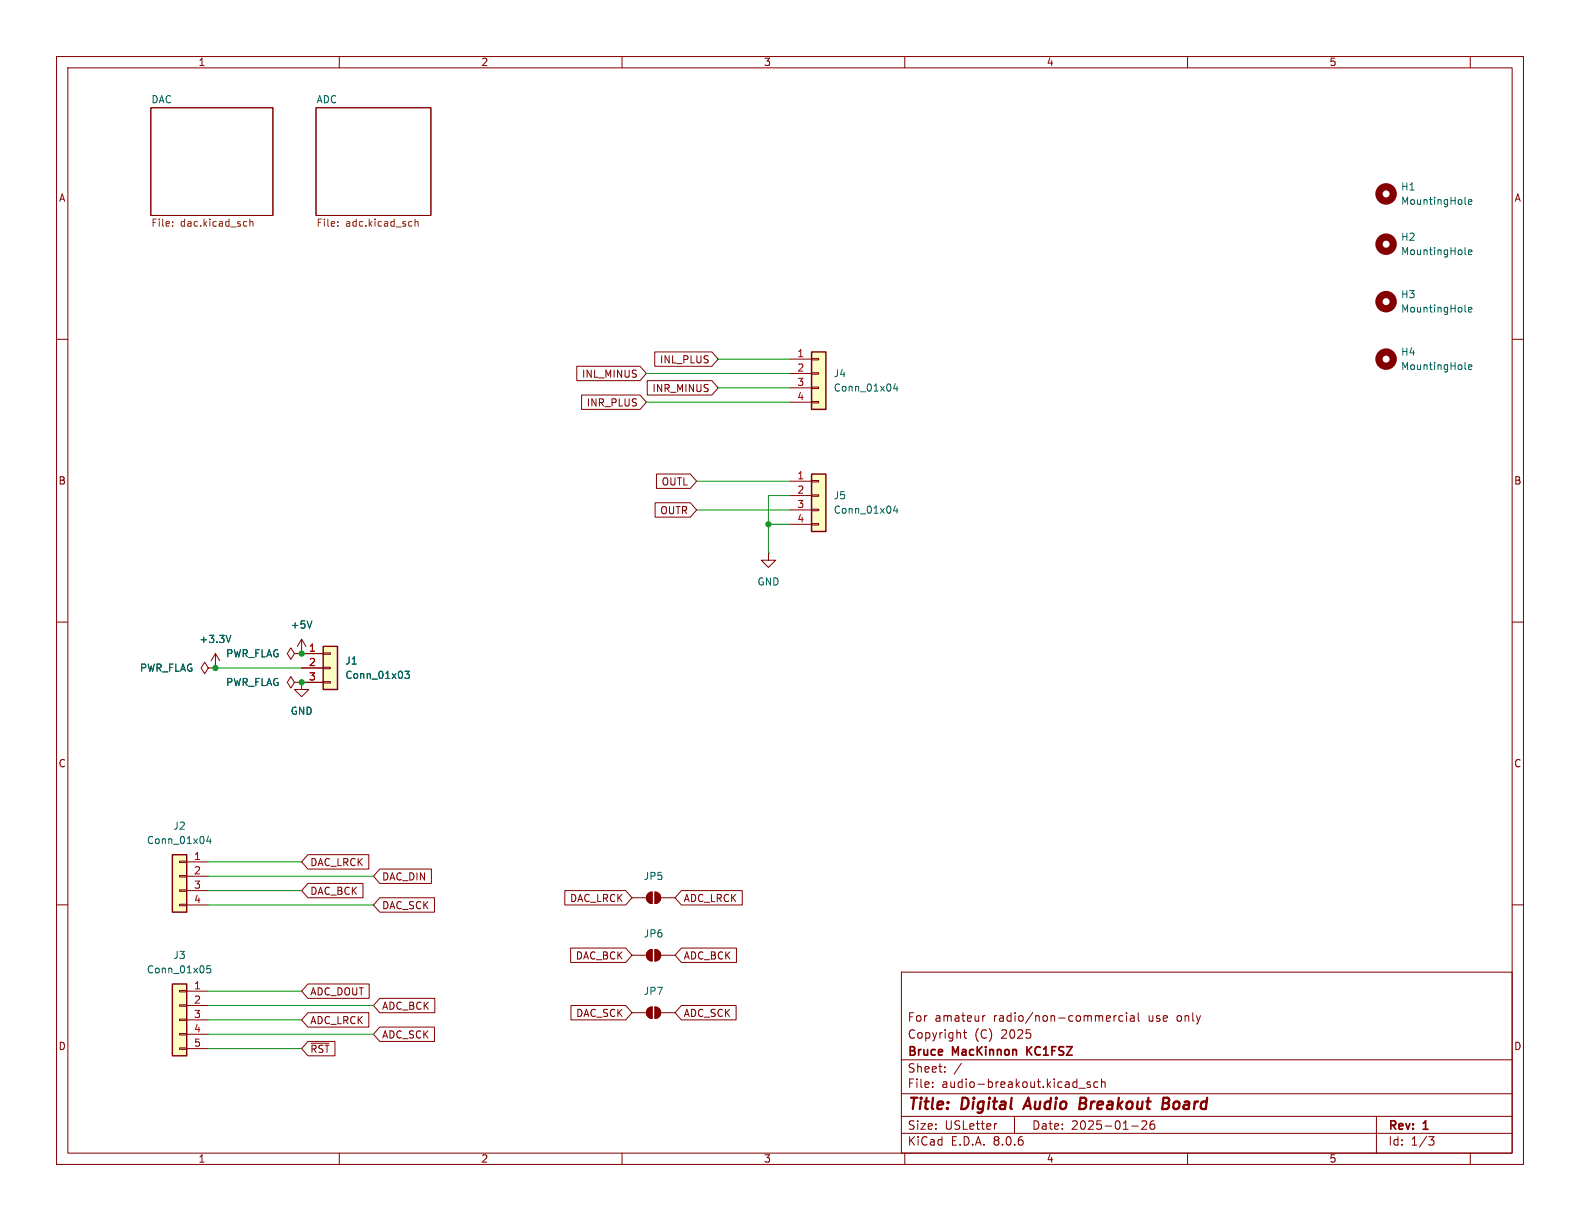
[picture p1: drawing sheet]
<svg xmlns="http://www.w3.org/2000/svg" width="279mm" height="216mm" viewBox="0 0 279 216" stroke-linecap="round" stroke-linejoin="round" font-family="sans-serif">
<g fill="none" stroke="#840000" stroke-width=".18">
<path d="M10 10h259.4v195.9h-259.4zM12 12h255.4v191.9h-255.4zM26.7 19.1h21.6v19h-21.6zM55.9 19.1h20.3v19h-20.3zM60 10v2M110 10v2M160 10v2M210 10v2M260 10v2M10 60h2M267.4 60h2M10 110h2"/>
<path d="M267.4 110h2M10 160h2M267.4 160h2M159.4 171.9h108v32h-108zM173.8 179.6v1M174.2 179.6l-.3 .1-.1 .2M197 179.6v1M197.4 179.6l-.3 .1-.1 .2M198.6 179.7l-.5-.1-.2 .3v.4l.1 .2h.6M199.2 179.1v.1M199.2 179.6v1M199.9 179.7h.6l.1 .9"/>
<path d="M200.6 179.9l-.5 .1a.29 .29 0 0 0-.3 .3 .29 .29 0 0 0 .3 .3l.5-.1M201.3 179.1v1.3l.2 .2M159.4 197.4h108M159.4 193.4h108M159.4 187.4h108M164.9 192.1v.2M164.9 191.4v.1M167.1 189.4v.2M167.1 188.7v.1M170 188l-1.3 1.9M170.4 182.6h.5M170.6 182.1v1.3l.3 .2"/>
<path d="M176.3 198.7l-.3 .1M179.4 197.4v3M190.8 192.4h1.1M192.8 191.4l-.4-.1-.2 .2 .1 .2 .5 .2v.3h-.6M194.1 191.4l-.4-.1-.3 .3v.4l.2 .2h.5M194.8 191.4l.2-.1 .4 .1v.9M194.8 190.8v1.5M200.1 199.1h1.2M201.9 198.3l.6-.1 .2 .1 .1 .3-.9 1.1h.9M204.1 198.2a.59 .59 0 0 0-.7 .6v.6l.1 .2 .4 .1 .2-.2 .1-.5-.1-.2h-.5l-.2 .2M243.4 197.4v6.5M60 203.9v2"/>
<path d="M110 203.9v2M159.4 200.4h108M160 203.9v2M210 203.9v2M252.6 201h1l-.5 .6 .4 .1 .1 .5-.3 .3h-.4M260 203.9v2"/>
</g>
<path d="M181.9 194.1l-1 2M191 195.1h.6M191.6 195.1l.3 .1M191.8 194.1h-.7l-.3 2 1-.1M191.8 195l-.2 .1M205.6 195.1h.7M205.8 194.1h.6a.49 .49 0 0 1 .4 .5 .49 .49 0 0 1-.5 .5M206.3 195.1l.3 .1a.58 .58 0 0 1-.3 .9h-.8" fill="none" stroke="#840000" stroke-width=".4"/>
<path d="M181.6 185.1v1.5M182.5 185.1l-.9 .8" fill="none" stroke="#840000" stroke-width=".3"/>
<path d="M30.5 39.9v.1M30.5 39.2v.1M43.5 39.2h.1M43.6 39.9l-.1 .1M44.2 39.3l.2-.1h.3v.8M44.2 38.7v1.3M59.7 39.9v.1M59.7 39.2v.1M72.7 39.2h.2M72.9 39.9l-.2 .1M73.4 38.7v1.3M73.4 39.3l.2-.1h.3v.8" fill="none" stroke="#725600" stroke-width=".18"/>
<path d="M143.5 83.8h2.5v10.2h-2.5z" fill="#ffffc2"/>
<g fill="none" stroke="#840000" stroke-width=".18">
<path d="M139.7 85.1h3.8M139.7 87.6h3.8M139.7 90.2h3.8M139.7 92.7h3.8M143.5 92.6h1.3v.2h-1.3zM143.5 90h1.3v.3h-1.3zM143.5 87.5h1.3v.3h-1.3zM143.5 85h1.3v.2h-1.3zM36.8 118.1l-.6-1-.6 1 .6 1 .6-1h1.3M38.1 118.1h.1M38.1 115.6l-.8 1.2M38.1 115.6v2.5"/>
<path d="M38.1 115.6l.8 1.2M52.1 115.6l-.7-1-.6 1 .6 1 .7-1h1.2M53.3 115.6h.1M53.3 113l-.7 1.3M53.3 113v2.6M53.3 113l.8 1.3M52.1 120.7l-.7-1.1-.6 1.1 .6 1 .7-1h1.2M53.3 120.7h.1M53.3 120.7v1.2h1.3l-1.3 1.3-1.2-1.3h1.2"/>
</g>
<path d="M143.5 83.8h2.5v10.2h-2.5z" fill="none" stroke="#840000" stroke-width=".25"/>
<path d="M158.3 89.4l-.3 .9h.8M158.6 89.9v.8M40.8 112.3l-.4 1.3M55.2 109.8l-.5 1.3" fill="none" stroke="#006464" stroke-width=".18"/>
<path d="M57.1 114.3h2.6v7.6h-2.6z" fill="#ffffc2"/>
<path d="M53.3 115.6h3.8M53.3 118.1h3.8M57.1 118h1.3v.2h-1.3zM57.1 115.4h1.3v.3h-1.3zM53.3 120.7h3.8M57.1 120.5h1.3v.3h-1.3z" fill="none" stroke="#840000" stroke-width=".18"/>
<path d="M57.1 114.3h2.6v7.6h-2.6z" fill="none" stroke="#840000" stroke-width=".25"/>
<path d="M71.6 118.7h.8l-.4 .5 .3 .1v.5l-.2 .2-.5-.2" fill="none" stroke="#006464" stroke-width=".18"/>
<path d="M30.5 174h2.5v12.7h-2.5z" fill="#ffffc2"/>
<path d="M31.7 177.7h1.3v.2h-1.3zM31.7 175.1h1.3v.3h-1.3zM33 175.3h3.8M33 177.8h3.8M31.7 185.3h1.3v.2h-1.3zM31.7 182.8h1.3v.2h-1.3zM31.7 180.2h1.3v.3h-1.3zM33 180.3h3.8M33 182.9h3.8M33 185.4h3.8" fill="none" stroke="#840000" stroke-width=".18"/>
<path d="M30.5 174h2.5v12.7h-2.5z" fill="none" stroke="#840000" stroke-width=".25"/>
<path d="M259.1 44.8l.2 .2M259.7 44.6l.6-.1-.1-.3h-.3l-.2 .2v.6h.5M259.1 65.2l.2 .1M259.7 64.9l.6-.1-.1-.2-.3-.1-.2 .2v.6h.5M37.2 170.8h-.6v.6l.1-.2 .5 .1 .1 .2-.1 .4-.2 .1-.4-.1" fill="none" stroke="#006464" stroke-width=".18"/>
<g fill="none" stroke="#840000" stroke-width="1.3">
<circle cx="245.1" cy="43.2" r="1.27"/>
<circle cx="245.1" cy="63.5" r="1.27"/>
</g>
<path d="M143.5 62.2h2.5v10.2h-2.5z" fill="#ffffc2"/>
<g fill="none" stroke="#840000" stroke-width=".18">
<path d="M139.7 63.5h3.8M139.7 66h3.8M139.7 68.6h3.8M139.7 71.1h3.8M143.5 71h1.3v.2h-1.3zM143.5 68.5h1.3v.2h-1.3zM143.5 65.9h1.3v.3h-1.3zM143.5 63.4h1.3v.2h-1.3zM111.8 158.8h2.5M114.6 158l.7-.3v2.1a1.02 1.02 0 0 1-.9-.7 1.02 1.02 0 0 1 .2-1.1zM115.8 157.7a1.02 1.02 0 0 1 1 1.1 1.02 1.02 0 0 1-1 1zM116.8 158.8h2.6"/>
<path d="M111.8 168.9h2.5M111.8 179.1h2.5M114.6 168.2l.7-.3v2a1.02 1.02 0 0 1-.9-.6 1.02 1.02 0 0 1 .2-1.1zM114.6 178.4l.7-.3v2a1.02 1.02 0 0 1-.9-.6 1.02 1.02 0 0 1 .2-1.1zM115.8 167.9a1.02 1.02 0 0 1 1 1 1.02 1.02 0 0 1-1 1zM115.8 178.1a1.02 1.02 0 0 1 1 1 1.02 1.02 0 0 1-1 1zM116.8 168.9h2.6M116.8 179.1h2.6"/>
</g>
<path d="M143.5 62.2h2.5v10.2h-2.5z" fill="none" stroke="#840000" stroke-width=".25"/>
<path d="M259.1 36l.2 .1M259.7 35.7l.6-.1-.1-.2-.3-.1-.2 .2v.6h.5M259.1 55l.2 .2M259.7 54.8l.6-.2-.1-.2-.3-.1-.2 .2v.6h.5M158.3 67.8l-.3 .9h.8M158.6 68.3v.9" fill="none" stroke="#006464" stroke-width=".18"/>
<g fill="none" stroke="#840000" stroke-width="1.3">
<circle cx="245.1" cy="34.3" r="1.27"/>
<circle cx="245.1" cy="53.3" r="1.27"/>
</g>
<g fill="#840000" stroke="#840000" stroke-width=".18">
<path d="M114.6 158l.7-.3v2.1a1.02 1.02 0 0 1-.9-.7 1.02 1.02 0 0 1 .2-1.1z"/>
<path d="M115.8 157.7a1.02 1.02 0 0 1 1 1.1 1.02 1.02 0 0 1-1 1z"/>
<path d="M114.6 168.2l.7-.3v2a1.02 1.02 0 0 1-.9-.6 1.02 1.02 0 0 1 .2-1.1z"/>
<path d="M115.8 167.9a1.02 1.02 0 0 1 1 1 1.02 1.02 0 0 1-1 1z"/>
<path d="M114.6 178.4l.7-.3v2a1.02 1.02 0 0 1-.9-.6 1.02 1.02 0 0 1 .2-1.1z"/>
<path d="M115.8 178.1a1.02 1.02 0 0 1 1 1 1.02 1.02 0 0 1-1 1z"/>
</g>
<path d="M30.5 151.1h2.5v10.2h-2.5z" fill="#ffffc2"/>
<g fill="none" stroke="#840000" stroke-width=".18">
<path d="M102 64.8h11.2l1.1 1.2-1.1 1.3h-11.2zM102.8 69.8h10.4l1.1 1.3-1.1 1.3h-10.4zM114.5 67.3h11.4l1.1 1.3-1.1 1.3h-11.4zM115.8 62.2h10.1l1.1 1.3-1.1 1.3h-10.1zM115.8 88.9h6.3l1.1 1.3-1.1 1.2h-6.3zM116.1 83.8h6l1.1 1.3-1.1 1.3h-6zM135.9 97.8v1.3h1.3l-1.3 1.2-1.3-1.2h1.3M135.9 97.8h.1M38.1 118.1h.1M53.3 115.6h.1M53.3 115.6h3.8M53.3 118.1h3.8"/>
<path d="M53.3 120.7h.1M53.3 120.7h3.8M31.7 159.9h1.3v.2h-1.3zM31.7 157.4h1.3v.2h-1.3zM31.7 154.8h1.3v.3h-1.3zM31.7 152.3h1.3v.2h-1.3zM33 152.4h3.8M33 154.9h3.8M33 157.5h3.8M54.5 156.2h9.7v2.6h-9.7l-1.2-1.3zM54.5 151.1h10.7v2.6h-10.7l-1.2-1.3zM67.2 158.7h9.6v2.6h-9.6l-1.2-1.3z"/>
<path d="M67.2 153.7h9.1v2.5h-9.1l-1.2-1.3zM99.9 157.5h10.7l1.2 1.3-1.2 1.2h-10.7zM120.5 157.5h10.8v2.5h-10.8l-1.1-1.2zM33 160h3.8M54.5 179.1h10.7v2.5h-10.7l-1.2-1.3zM54.5 174h10.8v2.5h-10.8l-1.2-1.2zM67.2 176.5h9.7v2.6h-9.7l-1.2-1.3zM100.9 167.6h9.7l1.2 1.3-1.2 1.3h-9.7zM101 177.8h9.6l1.2 1.3-1.2 1.2h-9.6zM120.5 177.8h9.7v2.5h-9.7l-1.1-1.2zM120.5 167.6h9.7v2.6h-9.7l-1.1-1.3zM54.5 184.1h4.7v2.6h-4.7l-1.2-1.3z"/>
<path d="M55 184.5h3.2M67.2 181.6h9.6v2.6h-9.6l-1.2-1.3z"/>
</g>
<path d="M30.5 151.1h2.5v10.2h-2.5z" fill="none" stroke="#840000" stroke-width=".25"/>
<path d="M40.8 112.3l-.4 1.3M55.2 109.8l-.5 1.3M71.6 118.7h.8l-.4 .5 .3 .1v.5l-.2 .2-.5-.2M36.9 147.8l-.3 .9h.7M37.2 148.3v.9" fill="none" stroke="#006464" stroke-width=".18"/>
<g fill="none" stroke="#009600" stroke-width=".18">
<path d="M114.3 66h25.4M114.3 71.1h25.4M127 63.5h12.7M127 68.6h12.7M123.2 90.2h16.5M123.2 85.1h16.5M135.9 92.7h3.8M139.7 87.6h-3.8v10.2M38.1 118.1h15.2M36.8 157.5h16.5M36.8 154.9h29.2M36.8 152.4h16.5"/>
<path d="M36.8 175.3h16.5M36.8 177.8h29.2M36.8 160h29.2M36.8 180.3h16.5M36.8 182.9h29.2M36.8 185.4h16.5"/>
</g>
<g fill="#009600" stroke="#009600" stroke-width=".18">
<circle cx="38.1" cy="118.1" r=".46"/>
<circle cx="53.3" cy="115.6" r=".46"/>
<circle cx="53.3" cy="120.7" r=".46"/>
<circle cx="135.9" cy="92.7" r=".46"/>
</g>
<g font-size="2.8" fill="#840000">
<text x="160.4" y="196.8">Title:</text>
<text x="170.1" y="196.8">Digital</text>
<text x="182.1" y="196.8">Audio</text>
<text x="192.5" y="196.8">Breakout</text>
<text x="208" y="196.8">Board</text>
</g>
<g font-size="2.1" fill="#840000">
<text x="160.4" y="183.9">Copyright</text>
<text x="160.4" y="180.9">For</text>
<text x="165.3" y="180.9">amateur</text>
<text x="172.3" y="183.9">(C)</text>
<text x="175.7" y="180.9">radio/non-commercial</text>
<text x="177.1" y="183.9">2025</text>
<text x="203.2" y="180.9">use</text>
<text x="208.4" y="180.9">only</text>
<text x="160.4" y="189.9">Sheet:</text>
<text x="160.4" y="187.1">Bruce</text>
<text x="168.5" y="187.1">MacKinnon</text>
<text x="182.2" y="187.1">KC1FSZ</text>
<text x="160.4" y="192.6">File:</text>
<text x="166.5" y="192.6">audio-breakout.kicad_sch</text>
<text x="160.4" y="202.8">KiCad</text>
<text x="160.4" y="200">Size:</text>
<text x="167.1" y="200">USLetter</text>
<text x="168.1" y="202.8">E.D.A.</text>
<text x="175.7" y="202.8">8.0.6</text>
<text x="182.4" y="200">Date:</text>
<text x="189.4" y="200">2025-01-26</text>
<text x="245.4" y="200.2">Rev:</text>
<text x="245.4" y="202.8">Id:</text>
<text x="249.5" y="202.8">1/3</text>
<text x="251.8" y="200.2">1</text>
</g>
<g font-size="1.8" fill="#840000">
<text x="35" y="11.9">1</text>
<text x="85" y="11.9">2</text>
<text x="135" y="11.9">3</text>
<text x="185" y="11.9">4</text>
<text x="235" y="11.9">5</text>
<text x="10.3" y="35.9">A</text>
<text x="267.7" y="35.9">A</text>
<text x="116.6" y="64.5">INL_PLUS</text>
<text x="102.8" y="67">INL_MINUS</text>
<text x="115.3" y="69.5">INR_MINUS</text>
<text x="103.7" y="72.1">INR_PLUS</text>
<text x="10.3" y="85.9">B</text>
<text x="116.9" y="86">OUTL</text>
<text x="267.7" y="85.9">B</text>
<text x="116.7" y="91.1">OUTR</text>
<text x="10.3" y="135.9">C</text>
<text x="267.7" y="135.9">C</text>
<text x="54.8" y="153.4">DAC_LRCK</text>
<text x="67.5" y="155.9">DAC_DIN</text>
<text x="54.8" y="158.4">DAC_BCK</text>
<text x="67.5" y="161">DAC_SCK</text>
<text x="100.7" y="159.7">DAC_LRCK</text>
<text x="120.8" y="159.7">ADC_LRCK</text>
<text x="101.7" y="169.9">DAC_BCK</text>
<text x="120.8" y="169.9">ADC_BCK</text>
<text x="54.8" y="176.2">ADC_DOUT</text>
<text x="67.5" y="178.8">ADC_BCK</text>
<text x="10.3" y="185.9">D</text>
<text x="54.8" y="181.3">ADC_LRCK</text>
<text x="67.5" y="183.8">ADC_SCK</text>
<text x="101.8" y="180">DAC_SCK</text>
<text x="120.8" y="180">ADC_SCK</text>
<text x="267.7" y="185.9">D</text>
<text x="54.8" y="186.4">~{RST}</text>
<text x="35" y="205.8">1</text>
<text x="85" y="205.8">2</text>
<text x="135" y="205.8">3</text>
<text x="185" y="205.8">4</text>
<text x="235" y="205.8">5</text>
</g>
<g font-size="1.8" fill="#006464">
<text x="26.7" y="18.3">DAC</text>
<text x="55.9" y="18.3">ADC</text>
<text x="247.7" y="33.9">H1</text>
<text x="247.7" y="36.4">MountingHole</text>
<text x="247.7" y="42.8">H2</text>
<text x="247.7" y="45.3">MountingHole</text>
<text x="247.7" y="52.9">H3</text>
<text x="247.7" y="55.5">MountingHole</text>
<text x="247.7" y="63.1">H4</text>
<text x="247.7" y="65.6">MountingHole</text>
<text x="147.3" y="66.9">J4</text>
<text x="147.3" y="69.4">Conn_01x04</text>
<text x="147.3" y="88.5">J5</text>
<text x="147.3" y="91">Conn_01x04</text>
<text x="133.9" y="103.7">GND</text>
<text x="35.2" y="113.9">+3.3V</text>
<text x="51.3" y="111.4">+5V</text>
<text x="24.6" y="119">PWR_FLAG</text>
<text x="39.9" y="116.4">PWR_FLAG</text>
<text x="61" y="117.7">J1</text>
<text x="39.9" y="121.5">PWR_FLAG</text>
<text x="61" y="120.2">Conn_01x03</text>
<text x="51.3" y="126.6">GND</text>
<text x="25.9" y="149.5">Conn_01x04</text>
<text x="30.6" y="146.9">J2</text>
<text x="113.7" y="155.8">JP5</text>
<text x="113.7" y="166">JP6</text>
<text x="25.9" y="172.3">Conn_01x05</text>
<text x="30.6" y="169.8">J3</text>
<text x="113.7" y="176.1">JP7</text>
</g>
<g font-size="1.8" fill="#725600">
<text x="26.7" y="40.4">File:</text>
<text x="31.9" y="40.4">dac.kicad_sch</text>
<text x="55.9" y="40.4">File:</text>
<text x="61.1" y="40.4">adc.kicad_sch</text>
</g>
<g font-size="1.8" fill="#a90000">
<text x="140.9" y="63.2">1</text>
<text x="140.9" y="65.8">2</text>
<text x="140.9" y="68.3">3</text>
<text x="140.9" y="70.9">4</text>
<text x="140.9" y="84.8">1</text>
<text x="140.9" y="87.4">2</text>
<text x="140.9" y="89.9">3</text>
<text x="140.9" y="92.5">4</text>
<text x="54.5" y="115.3">1</text>
<text x="54.5" y="117.9">2</text>
<text x="54.5" y="120.4">3</text>
<text x="34.2" y="152.1">1</text>
<text x="34.2" y="154.7">2</text>
<text x="34.2" y="157.2">3</text>
<text x="34.2" y="159.8">4</text>
<text x="34.2" y="175">1</text>
<text x="34.2" y="177.5">2</text>
<text x="34.2" y="180.1">3</text>
<text x="34.2" y="182.6">4</text>
<text x="34.2" y="185.2">5</text>
</g>
</svg>
